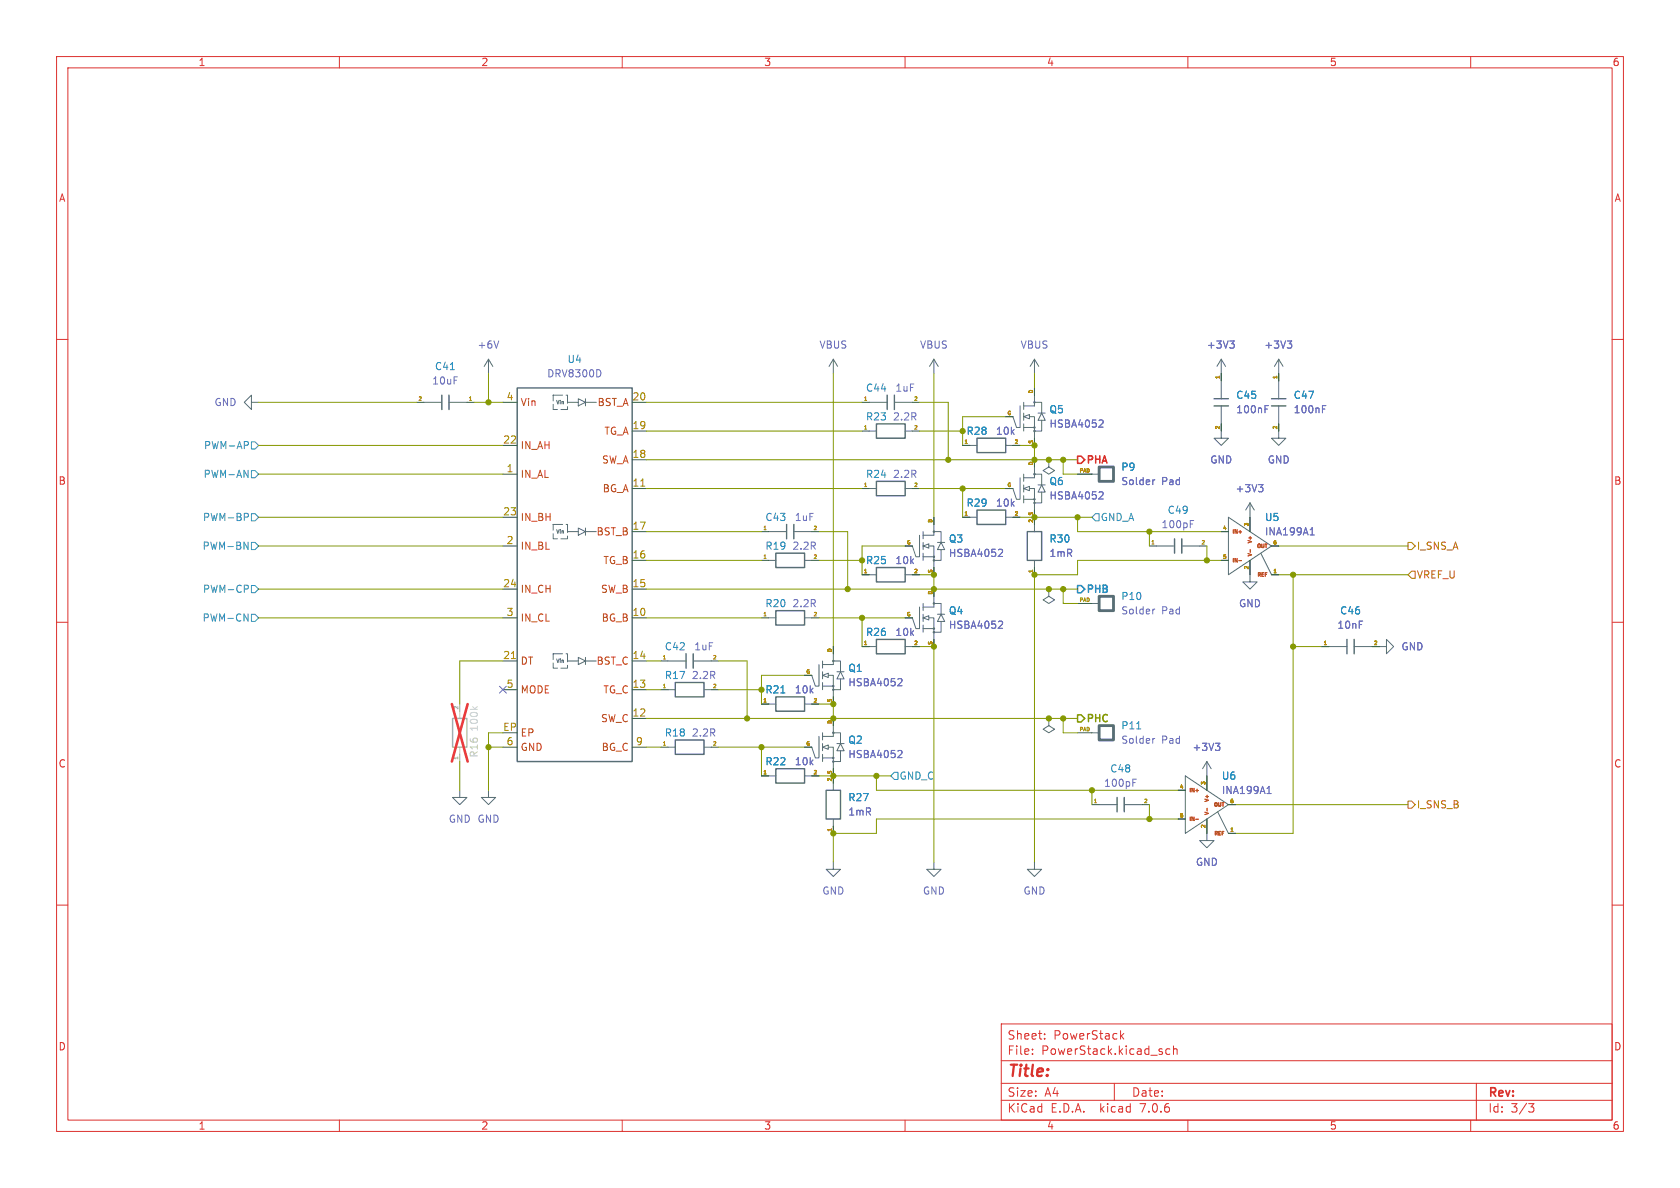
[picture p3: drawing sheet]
<svg xmlns="http://www.w3.org/2000/svg" width="297mm" height="210mm" viewBox="0 0 297 210" stroke-linecap="round" stroke-linejoin="round" font-family="sans-serif">
<g fill="none" stroke="#dc322f" stroke-width=".18">
<path d="M10 10h277v190h-277zM12 12h273v186h-273zM60 10v2M110 10v2M160 10v2M210 10v2M260 10v2M10 60h2M285 60h2M10 110h2M285 110h2M10 160h2"/>
<path d="M285 160h2M60 198v2M110 198v2M160 198v2M177 194.5h108M177 191.5h108M177 187.5h108M177 181h108v17h-108zM182.5 186.3v.1M182.5 185.5v.1M184.7 183.6v.1M184.7 182.8v.1"/>
<path d="M197 191.5v3M198.2 183.1l.5 .6M198.7 182.7l-.6 .6M206.8 185.5l-.4-.1-.3 .3v.4l.1 .2h.6M207.5 185.5l.2-.1 .3 .1 .1 .9M207.5 184.9v1.5M210 198v2M260 198v2M261 191.5v6.5M270.2 195.1h1l-.5 .6 .4 .1 .1 .5-.3 .3h-.4"/>
</g>
<g fill="none" stroke="#586e75" stroke-width=".18">
<path d="M44.4 71.1v-1.2l-1.2 1.2 1.2 1.3v-1.3h1.3M74.9 71.1h3.2M79.4 71.1h3.1M86.4 63.5l-.8 1.3M86.4 63.5v2.5M86.4 63.5l.7 1.3M100.3 71.1h1.9M102.2 70.5l1.3 .6-1.3 .7zM103.5 71.1h1.9M103.5 70.5v1.3M147.3 63.5v2.5M147.3 63.5l-.7 1.3"/>
<path d="M147.3 63.5l.8 1.3M153.7 71.1h3.1M153.7 76.2h1.2M158.1 71.1h3.2M160 76.2h1.3M165.1 63.5l-.8 1.3M165.1 63.5v2.5M165.1 63.5l.8 1.3M171.4 78.7h1.3M177.8 78.7h1.3M180.3 71.8v3.8h-.6l-.6-1.9M181 73.7l1-.4v.7z"/>
<path d="M181 75.6h1.9M181 71.1v1.3M181 73v1.3M181 74.9v1.3M182 73.7h.9v1.9M182.9 71.1h1.2v1.9M182.9 63.5v2.5M182.9 69.9v1.9h-1.9M182.9 75.6v1.9M182.9 63.5l-.8 1.3M182.9 63.5l.7 1.3M183.5 73h1.3"/>
<path d="M184.1 74.3v1.9h-1.2M184.1 73l.7 1.3h-1.3zM215.9 76.2v1.3h1.3l-1.3 1.2-1.3-1.2h1.3M215.9 63.5l-.8 1.3M215.9 63.5v2.5M215.9 67.3v3.2M215.9 71.8v3.1M215.9 63.5l.8 1.3M226.1 76.2v1.3h1.2l-1.2 1.2-1.3-1.2h1.3M226.1 63.5l-.8 1.3M226.1 63.5v2.5M226.1 67.3v3.2"/>
<path d="M226.1 71.8v3.1M226.1 63.5l.7 1.3M100.3 94h1.9M102.2 93.3l1.3 .7-1.3 .6zM103.5 94h1.9M103.5 93.3v1.3M135.9 94h3.2M135.9 99.1h1.3M140.3 94h3.2M142.2 99.1h1.3M153.7 86.4h1.2M160 86.4h1.3"/>
<path d="M162.6 94.6v3.8h-.7l-.6-1.9M163.2 96.5l1-.4v.8zM163.2 98.4h1.9M163.2 94v1.3M163.2 95.9v1.3M163.2 97.8v1.3M164.2 96.5h.9v1.9M165.1 94h1.3v1.9M165.1 92.7v1.9h-1.9M165.1 98.4v1.9M165.7 95.9h1.3M166.4 97.2v1.9h-1.3"/>
<path d="M166.4 95.9l.6 1.3h-1.3zM171.4 91.4h1.3M177.8 91.4h1.3M180.3 84.5v3.8h-.6l-.6-1.9M181 86.4l1-.4v.7zM181 83.8v1.3M181 85.7v1.3M181 87.6v1.3M181 88.3h1.9M182 86.4h.9v1.9M182.9 83.8h1.2v1.9M182.9 82.6v1.9h-1.9"/>
<path d="M182.9 88.3v1.9M182.9 92.7v1.3M182.9 99.1v1.2M183.5 85.7h1.3M184.1 87v1.9h-1.2M184.1 85.7l.7 1.3h-1.3zM185.4 81.3v1.3l1 .6-1 .6-1-.6 1-.6M193 83.8h1.3M204.5 96.5h3.1M208.9 96.5h3.2M217.2 91.4l7.6 5.1-7.6 5.1zM221 88.9l-.8 1.3"/>
<path d="M221 88.9v2.5M221 88.9l.7 1.3M222.9 97.8l1.9 3.8M100.3 116.8h1.9M102.2 116.2l1.3 .6-1.3 .7zM103.5 116.8h1.9M103.5 116.2v1.3M118.1 116.8h3.2M122.6 116.8h3.1M135.9 109.2h1.3M142.2 109.2h1.3M144.8 117.5v3.8h-.7l-.6-1.9"/>
<path d="M145.4 119.4l1-.4v.8zM145.4 116.8v1.3M145.4 118.7v1.3M146.4 119.4h.9v1.9M147.3 116.8h1.3v1.9M147.3 115.6v1.9h-1.9M148 118.7h1.2M148.6 118.7l.6 1.3h-1.2zM153.7 114.3h1.2M153.7 101.6h1.2M160 114.3h1.3M160 101.6h1.3"/>
<path d="M162.6 107.3v3.8h-.7l-.6-1.9M163.2 109.2l1-.4v.8zM163.2 106.7v1.3M163.2 108.6v1.3M163.2 110.5v1.3M163.2 111.1h1.9M164.2 109.2h.9v1.9M165.1 106.7h1.3v1.9M165.1 105.4v1.9h-1.9M165.1 111.1v1.9M165.7 108.6h1.3M166.4 109.9v1.9h-1.3"/>
<path d="M166.4 108.6l.6 1.3h-1.3zM185.4 104.1v1.3l1 .6-1 .7-1-.7 1-.6M193 106.7h1.3M221 101.6v1.3h1.2l-1.2 1.2-1.3-1.2h1.3M234.9 114.3h3.2M239.4 114.3h3.2M243.8 114.3h1.3v-1.3l1.3 1.3-1.3 1.3v-1.3M81.3 139.7v1.3h1.2l-1.2 1.2-1.3-1.2h1.3M86.4 139.7v1.3h1.2l-1.2 1.2-1.3-1.2h1.3M118.1 132.1h1.3M118.1 121.9h1.3M124.5 132.1h1.2"/>
<path d="M124.5 121.9h1.2M135.9 124.5h1.3M135.9 137.2h1.3M142.2 124.5h1.3M142.2 137.2h1.3M144.8 130.2v3.8h-.7l-.6-1.9M145.4 132.1l1-.4v.8zM145.4 121.3h1.9M145.4 120.7v1.2M145.4 129.5v1.3M145.4 131.4v1.3M145.4 133.4v1.2"/>
<path d="M145.4 134h1.9M146.4 132.1h.9v1.9M147.3 129.5h1.3v1.9M147.3 121.3v1.9M147.3 128.3v1.9h-1.9M147.3 134v1.9M147.3 138.4v1.3M148 131.4h1.2M148.6 120v1.9h-1.3M148.6 132.7v1.9h-1.3M148.6 131.4l.6 1.3h-1.2zM185.4 127v1.3l1 .6-1 .6-1-.6 1-.6"/>
<path d="M193 129.5h1.3M209.5 137.2l7.7 5-7.7 5.1zM213.4 134.6l-.8 1.3M213.4 134.6v2.6M213.4 134.6l.7 1.3M147.3 152.4v1.3h1.3l-1.3 1.2-1.3-1.2h1.3M147.3 144.8v1.3M165.1 152.4v1.3h1.3l-1.3 1.2-1.3-1.2h1.3M182.9 152.4v1.3h1.2l-1.2 1.2-1.3-1.2h1.3M194.3 142.2h3.2M198.8 142.2h3.1M213.4 147.3v1.3h1.2l-1.2 1.3-1.3-1.3h1.3"/>
<path d="M215.3 143.5l1.9 3.8"/>
</g>
<g fill="none" stroke="#6c71c4" stroke-width=".18">
<path d="M88.2 60.3l-.4 1.2M106.1 65.5l.1 .4-.1 .5M194.5 74.2l.4 .1 .1 .3-.8 .9h.8M217.4 60.3h.8l-.4 .5M218 60.8l.2 .2v.3l-.2 .2M223.6 72.3h.5M223.6 71.7h.6M227.6 60.3h.8l-.5 .5M228.1 60.8l.3 .2v.3l-.3 .2M233.8 72.3h.4M233.8 71.7h.6M176.7 97.1l.4 .1 .1 .3-.7 .9h.7"/>
<path d="M194.5 86.9l.4 .1 .1 .3-.8 .9h.8M204.2 84.8l-.3 .1M210.4 92.6h.5M210.4 92h.6M222.5 85.7h.8l-.4 .5M223 86.2l.3 .2v.3l-.3 .2M231.6 94.6h.7M231.9 93.5l.1-.2v1.3M158.9 120h.4l.2 .3-.8 .9h.8M176.7 109.8l.4 .1 .1 .3-.7 .9h.7M204.2 107.7l-.3 .1M88.3 121.3l1.2 1.2"/>
<path d="M89.5 121.3l-1.2 1.2M158.9 132.7h.4l.2 .3-.8 .9h.8M200.3 138.3h.4M200.3 137.7h.6M204.2 130.5l-.3 .2M214.9 131.4h.8l-.5 .5M215.4 131.9l.3 .2v.3l-.3 .3M224.2 139.2l.2-.2v1.3M224 140.3h.7"/>
</g>
<g fill="none" stroke="#586e75" stroke-width=".25">
<path d="M78.1 69.9v2.5M79.4 69.9v2.5M91.4 68.6h20.4v66h-20.4zM154.9 74.9h5.1v2.6h-5.1zM156.8 69.9v2.5M158.1 69.9v2.5M172.7 77.5h5.1v2.5h-5.1zM214.6 70.5h2.6M214.6 71.8h2.6M224.8 70.5h2.5M224.8 71.8h2.5M137.2 97.8h5v2.5h-5z"/>
<path d="M139.1 92.7v2.6M140.3 92.7v2.6M154.9 85.1h5.1v2.5h-5.1zM172.7 90.2h5.1v2.5h-5.1zM181.6 94h2.5v5.1h-2.5zM207.6 95.3v2.5M208.9 95.3v2.5M121.3 115.6v2.5M122.6 115.6v2.5M137.2 108h5v2.5h-5zM154.9 113h5.1v2.6h-5.1zM154.9 100.3h5.1v2.6h-5.1z"/>
<path d="M238.1 113v2.6M239.4 113v2.6M119.4 130.8h5.1v2.6h-5.1zM119.4 120.7h5.1v2.5h-5.1zM137.2 123.2h5v2.5h-5zM137.2 135.9h5v2.5h-5zM146 139.7h2.6v5.1h-2.6zM197.5 141v2.5M198.8 141v2.5"/>
</g>
<g fill="none" stroke="#2f5d43" stroke-width=".18">
<path d="M73.7 71.1h1.2M82.5 71.1h1.3M88.9 78.7h2.5M88.9 71.1h2.5M111.8 76.2h2.5M111.8 71.1h2.5M152.4 76.2h1.3M152.4 71.1h1.3M161.3 76.2h1.3M161.3 71.1h1.3M170.2 78.7h1.2M177.8 73.7h1.3"/>
<path d="M179.1 78.7h1.2M182.9 68.6v1.3M182.9 77.5v1.2M215.9 66v1.3M215.9 74.9v1.3M226.1 66v1.3M226.1 74.9v1.3M88.9 96.5h2.5M88.9 91.4h2.5M88.9 83.8h2.5M111.8 94h2.5M111.8 99.1h2.5"/>
<path d="M111.8 86.4h2.5M111.8 81.3h2.5M134.6 94h1.3M134.6 99.1h1.3M143.5 94h1.3M143.5 99.1h1.3M152.4 86.4h1.3M160 96.5h1.3M161.3 86.4h1.3M165.1 91.4v1.3M170.2 91.4h1.2M177.8 86.4h1.3"/>
<path d="M179.1 91.4h1.2M182.9 81.3v1.3M182.9 90.2v2.5M185.4 81.3h.1M190.5 83.8h2.5M203.2 96.5h1.3M212.1 96.5h1.3M215.9 94h1.3M215.9 99.1h1.3M221 91.4v2.6M221 99.1v2.5M224.8 96.5h1.3"/>
<path d="M88.9 109.2h2.5M88.9 116.8h2.5M88.9 104.1h2.5M111.8 109.2h2.5M111.8 116.8h2.5M111.8 104.1h2.5M116.8 116.8h1.3M125.7 116.8h1.3M134.6 109.2h1.3M142.2 119.4h1.3M143.5 109.2h1.3M147.3 114.3v1.3"/>
<path d="M152.4 114.3h1.3M152.4 101.6h1.3M160 109.2h1.3M161.3 114.3h1.3M161.3 101.6h1.3M165.1 100.3v1.3M165.1 104.1v1.3M165.1 113v1.3M182.9 100.3v1.3M185.4 104.1h.1M190.5 106.7h2.5M224.8 101.6h1.3"/>
<path d="M233.7 114.3h1.2M242.6 114.3h1.2M88.9 132.1h2.5M88.9 121.9h2.5M111.8 132.1h2.5M111.8 127h2.5M111.8 121.9h2.5M116.8 132.1h1.3M116.8 121.9h1.3M125.7 132.1h1.3M125.7 121.9h1.3M134.6 124.5h1.3"/>
<path d="M134.6 137.2h1.3M142.2 132.1h1.3M143.5 124.5h1.3M143.5 137.2h1.3M147.3 123.2v1.3M147.3 127v1.3M147.3 135.9v2.5M185.4 127h.1M190.5 129.5h2.5M208.3 139.7h1.2M213.4 137.2v2.5M147.3 146.1v1.2"/>
<path d="M193 142.2h1.3M201.9 142.2h1.3M208.3 144.8h1.2M213.4 144.8v2.5M217.2 142.2h1.2M217.2 147.3h1.2"/>
</g>
<g fill="#586e75" stroke="#586e75" stroke-width=".18">
<circle cx="165.1" cy="99.1" r=".13"/>
<circle cx="165.1" cy="98.4" r=".13"/>
<circle cx="165.1" cy="94" r=".13"/>
<circle cx="165.1" cy="111.8" r=".13"/>
<circle cx="165.1" cy="111.1" r=".13"/>
<circle cx="165.1" cy="106.7" r=".13"/>
<circle cx="147.3" cy="121.9" r=".13"/>
<circle cx="147.3" cy="121.3" r=".13"/>
<circle cx="147.3" cy="116.8" r=".13"/>
<circle cx="182.9" cy="76.2" r=".13"/>
<circle cx="182.9" cy="75.6" r=".13"/>
<circle cx="182.9" cy="71.1" r=".13"/>
<circle cx="182.9" cy="88.9" r=".13"/>
<circle cx="182.9" cy="88.3" r=".13"/>
<circle cx="182.9" cy="83.8" r=".13"/>
<circle cx="147.3" cy="134.6" r=".13"/>
<circle cx="147.3" cy="134" r=".13"/>
<circle cx="147.3" cy="129.5" r=".13"/>
</g>
<path d="M79.6 65.3h.7M138 122.5h.8M201 128.8h.7" fill="none" stroke="#268bd2" stroke-width=".18"/>
<path d="M219 94h.5M219 99.1h.5M221 97.2v.4M211.4 139.7h.5M211.4 144.8h.5M213.4 142.9v.5" fill="none" stroke="#cb4b16" stroke-width=".18"/>
<path d="M194.3 82.6h2.5v2.5h-2.5zM194.3 105.4h2.5v2.6h-2.5zM194.3 128.3h2.5v2.5h-2.5z" fill="none" stroke="#586e75" stroke-width=".5"/>
<path d="M97.8 69.9h2.5v2.5h-2.5zM97.8 92.7h2.5v2.6h-2.5zM97.8 115.6h2.5v2.5h-2.5z" fill="none" stroke="#586e75" stroke-width=".18" stroke-dasharray="1.7 .6"/>
<path d="M113.3 85.9h.7M90.4 116.4h.7" fill="none" stroke="#b58900" stroke-width=".18"/>
<path d="M81.3 125.7v1.3M81.3 132.1v1.3" fill="none" stroke="#b3b3b3" stroke-width=".18"/>
<path d="M80 127h2.5v5.1h-2.5z" fill="none" stroke="#b3b3b3" stroke-width=".25"/>
<path d="M81.3 124.5v1.2M81.3 133.4v1.2" fill="none" stroke="#a3a3a3" stroke-width=".18"/>
<path d="M83.6 124.9l.4 .5M84.4 124.9l-.5 .4" fill="none" stroke="#cbcbcb" stroke-width=".18"/>
<path d="M79.9 124.5l2.8 10.1M82.7 124.5l-2.8 10.1" fill="none" stroke="#eb3a3d" stroke-width=".46"/>
<g fill="none" stroke="#2aa198" stroke-width=".18">
<path d="M43.7 78l.2 .3v.3l-.2 .1M44.4 78.1h.7l.6 .6-.6 .7h-.7zM43.1 83.1l.8 1.3v-1.3M43.1 95.8l.8 1.3v-1.3M43.2 90.7h.5l.2 .3-.1 .4h-.6M44.4 83.2h.7l.6 .6-.6 .7h-.7zM44.4 95.9h.7l.6 .6-.6 .7h-.7zM44.4 90.8h.7l.6 .6-.6 .7h-.7zM193.7 90.8h.6v1.3h-.6l-.7-.7zM43.1 108.5l.8 1.3v-1.3M43.7 103.4l.2 .3v.3l-.2 .1M44.4 103.5h.7l.6 .6-.6 .7h-.7z"/>
<path d="M44.4 108.6h.7l.6 .6-.6 .7h-.7zM158.1 136.5h.6v1.3h-.6l-.6-.6z"/>
</g>
<path d="M190.5 103.5h.6l.7 .6-.7 .7h-.6z" fill="none" stroke="#008484" stroke-width=".25"/>
<path d="M190.5 126.4h.6l.7 .6-.7 .6h-.6z" fill="none" stroke="#848400" stroke-width=".25"/>
<path d="M190.5 80.6h.6l.7 .7-.7 .6h-.6z" fill="none" stroke="#c20000" stroke-width=".25"/>
<path d="M248.9 95.9h.7l.6 .6-.6 .7h-.7zM249.6 101h.6v1.2h-.6l-.7-.6zM248.9 141.6h.7l.6 .6-.6 .7h-.7z" fill="none" stroke="#c60" stroke-width=".18"/>
<g fill="none" stroke="#859900" stroke-width=".18">
<path d="M45.7 78.7h43.2M45.7 71.1h28M83.8 71.1h5.1M86.4 66v5.1M114.3 76.2h38.1M114.3 71.1h38.1M147.3 66v48.3M162.6 76.2h7.6M162.6 71.1h5v10.2M165.1 66v25.4M177.8 73.7h-7.6v5M180.3 78.7h2.6v2.6"/>
<path d="M182.9 66v2.6M45.7 83.8h43.2M45.7 96.5h43.2M45.7 91.4h43.2M114.3 81.3h76.2M114.3 94h20.3M114.3 86.4h38.1M114.3 99.1h20.3M144.8 94h5.1v10.1M144.8 99.1h7.6M160 96.5h-7.6v5.1M162.6 86.4h15.2"/>
<path d="M170.2 86.4v5M180.3 91.4h12.7M188 81.3v2.5h2.5M190.5 91.4v2.6h25.4M203.2 94v2.5M213.4 96.5v2.6M215.9 99.1h-25.4v2.5h-7.6v50.8M226.1 96.5h22.8M45.7 104.1h43.2M45.7 109.2h43.2M88.9 116.8h-7.6v7.7M114.3 104.1h76.2"/>
<path d="M114.3 109.2h20.3M114.3 116.8h2.5M127 116.8h5.1v10.2M142.2 119.4h-7.6v5.1M144.8 109.2h15.2M152.4 109.2v5.1M162.6 101.6h2.5v2.5M162.6 114.3h2.5v38.1M188 104.1v2.6h2.5M226.1 101.6h22.8M228.6 101.6v45.7h-10.2M228.6 114.3h5.1"/>
<path d="M81.3 134.6v5.1M86.4 132.1h2.5M88.9 129.5h-2.5v10.2M114.3 127h76.2M114.3 132.1h2.5M114.3 121.9h2.5M127 132.1h15.2M127 121.9h7.6M134.6 132.1v5.1M144.8 137.2h12.7M144.8 124.5h2.5v2.5M154.9 137.2v2.5h53.4"/>
<path d="M188 127v2.5h2.5M193 139.7v2.5M203.2 142.2v2.6M208.3 144.8h-53.4v2.5h-7.6v5.1M218.4 142.2h30.5"/>
</g>
<g fill="#859900" stroke="#859900" stroke-width=".18">
<circle cx="182.9" cy="91.4" r=".46"/>
<circle cx="193" cy="139.7" r=".46"/>
<circle cx="190.5" cy="91.4" r=".46"/>
<circle cx="188" cy="104.1" r=".46"/>
<circle cx="188" cy="127" r=".46"/>
<circle cx="185.4" cy="127" r=".46"/>
<circle cx="203.2" cy="144.8" r=".46"/>
<circle cx="182.9" cy="101.6" r=".46"/>
<circle cx="185.4" cy="104.1" r=".46"/>
<circle cx="149.9" cy="104.1" r=".46"/>
<circle cx="152.4" cy="109.2" r=".46"/>
<circle cx="182.9" cy="78.7" r=".46"/>
<circle cx="170.2" cy="86.4" r=".46"/>
<circle cx="185.4" cy="81.3" r=".46"/>
<circle cx="182.9" cy="81.3" r=".46"/>
<circle cx="170.2" cy="76.2" r=".46"/>
<circle cx="167.6" cy="81.3" r=".46"/>
<circle cx="188" cy="81.3" r=".46"/>
<circle cx="86.4" cy="132.1" r=".46"/>
<circle cx="86.4" cy="71.1" r=".46"/>
<circle cx="165.1" cy="104.1" r=".46"/>
<circle cx="165.1" cy="114.3" r=".46"/>
<circle cx="147.3" cy="137.2" r=".46"/>
<circle cx="147.3" cy="147.3" r=".46"/>
<circle cx="165.1" cy="101.6" r=".46"/>
<circle cx="152.4" cy="99.1" r=".46"/>
<circle cx="154.9" cy="137.2" r=".46"/>
<circle cx="147.3" cy="124.5" r=".46"/>
<circle cx="147.3" cy="127" r=".46"/>
<circle cx="228.6" cy="101.6" r=".46"/>
<circle cx="213.4" cy="99.1" r=".46"/>
<circle cx="228.6" cy="114.3" r=".46"/>
<circle cx="203.2" cy="94" r=".46"/>
<circle cx="134.6" cy="121.9" r=".46"/>
<circle cx="132.1" cy="127" r=".46"/>
<circle cx="134.6" cy="132.1" r=".46"/>
</g>
<text font-size="2.8" fill="#dc322f" x="178" y="190.9">Title:</text>
<g font-size="2.1" fill="#dc322f">
<text x="178" y="184">Sheet:</text>
<text x="186.2" y="184">PowerStack</text>
<text x="178" y="186.7">File:</text>
<text x="184.1" y="186.7">PowerStack.kicad_sch</text>
<text x="178" y="196.9">KiCad</text>
<text x="178" y="194.1">Size:</text>
<text x="184.7" y="194.1">A4</text>
<text x="185.7" y="196.9">E.D.A.</text>
<text x="194.6" y="196.9">kicad</text>
<text x="200" y="194.1">Date:</text>
<text x="201.8" y="196.9">7.0.6</text>
<text x="263" y="194.3">Rev:</text>
<text x="263" y="196.9">Id:</text>
<text x="267.1" y="196.9">3/3</text>
</g>
<g font-size="1.8" fill="#dc322f">
<text x="35" y="11.9">1</text>
<text x="85" y="11.9">2</text>
<text x="135" y="11.9">3</text>
<text x="185" y="11.9">4</text>
<text x="235" y="11.9">5</text>
<text x="285" y="11.9">6</text>
<text x="10.3" y="35.9">A</text>
<text x="285.3" y="35.9">A</text>
<text x="10.3" y="85.9">B</text>
<text x="285.3" y="85.9">B</text>
<text x="10.3" y="135.9">C</text>
<text x="285.3" y="135.9">C</text>
<text x="10.3" y="185.9">D</text>
<text x="285.3" y="185.9">D</text>
<text x="35" y="199.9">1</text>
<text x="85" y="199.9">2</text>
<text x="135" y="199.9">3</text>
<text x="185" y="199.9">4</text>
<text x="235" y="199.9">5</text>
<text x="285" y="199.9">6</text>
</g>
<g font-size="1.8" fill="#268bd2">
<text x="76.8" y="65.6">C41</text>
<text x="100.2" y="64.4">U4</text>
<text x="153" y="69.4">C44</text>
<text x="218.4" y="70.7">C45</text>
<text x="228.6" y="70.7">C47</text>
<text x="153" y="74.5">R23</text>
<text x="170.8" y="77.1">R28</text>
<text x="185.4" y="73.3">Q5</text>
<text x="198.1" y="83.4">P9</text>
<text x="153" y="84.7">R24</text>
<text x="170.8" y="89.8">R29</text>
<text x="185.4" y="86">Q6</text>
<text x="135.2" y="92.3">C43</text>
<text x="206.3" y="91">C49</text>
<text x="223.5" y="92.3">U5</text>
<text x="135.2" y="97.4">R19</text>
<text x="153" y="99.9">R25</text>
<text x="167.6" y="96.1">Q3</text>
<text x="185.4" y="96.1">R30</text>
<text x="135.2" y="107.5">R20</text>
<text x="198.1" y="106.3">P10</text>
<text x="153" y="112.6">R26</text>
<text x="167.6" y="108.8">Q4</text>
<text x="236.8" y="108.8">C46</text>
<text x="117.4" y="115.2">C42</text>
<text x="149.9" y="119">Q1</text>
<text x="117.4" y="120.2">R17</text>
<text x="135.2" y="122.8">R21</text>
<text x="117.4" y="130.4">R18</text>
<text x="149.9" y="131.7">Q2</text>
<text x="198.1" y="129.1">P11</text>
<text x="135.2" y="135.5">R22</text>
<text x="196.2" y="136.8">C48</text>
<text x="149.9" y="141.8">R27</text>
<text x="215.9" y="138">U6</text>
</g>
<g font-size="1.8" fill="#6c71c4">
<text x="84.3" y="61.8">+6V</text>
<text x="144.8" y="61.8">VBUS</text>
<text x="162.5" y="61.8">VBUS</text>
<text x="180.3" y="61.8">VBUS</text>
<text x="213.3" y="61.8">+3V3</text>
<text x="223.4" y="61.8">+3V3</text>
<text x="37.8" y="72">GND</text>
<text x="76.3" y="68.2">10uF</text>
<text x="96.6" y="66.9">DRV8300D</text>
<text x="158.2" y="69.4">1uF</text>
<text x="157.8" y="74.5">2.2R</text>
<text x="176" y="77.1">10k</text>
<text x="185.4" y="75.8">HSBA4052</text>
<text x="218.4" y="73.3">100nF</text>
<text x="228.6" y="73.3">100nF</text>
<text x="213.9" y="82.1">GND</text>
<text x="224" y="82.1">GND</text>
<text x="157.8" y="84.7">2.2R</text>
<text x="176" y="89.8">10k</text>
<text x="185.4" y="88.5">HSBA4052</text>
<text x="198.1" y="86">Solder</text>
<text x="205.3" y="86">Pad</text>
<text x="218.3" y="87.2">+3V3</text>
<text x="140.4" y="92.3">1uF</text>
<text x="205.2" y="93.6">100pF</text>
<text x="223.5" y="94.8">INA199A1</text>
<text x="140" y="97.4">2.2R</text>
<text x="158.2" y="99.9">10k</text>
<text x="167.6" y="98.7">HSBA4052</text>
<text x="185.4" y="98.7">1mR</text>
<text x="140" y="107.5">2.2R</text>
<text x="218.9" y="107.5">GND</text>
<text x="158.2" y="112.6">10k</text>
<text x="167.6" y="111.4">HSBA4052</text>
<text x="198.1" y="108.8">Solder</text>
<text x="205.3" y="108.8">Pad</text>
<text x="236.3" y="111.4">10nF</text>
<text x="122.6" y="115.2">1uF</text>
<text x="247.7" y="115.2">GND</text>
<text x="122.2" y="120.2">2.2R</text>
<text x="140.4" y="122.8">10k</text>
<text x="149.9" y="121.5">HSBA4052</text>
<text x="122.2" y="130.4">2.2R</text>
<text x="198.1" y="131.7">Solder</text>
<text x="205.3" y="131.7">Pad</text>
<text x="140.4" y="135.5">10k</text>
<text x="149.9" y="134.2">HSBA4052</text>
<text x="210.7" y="132.9">+3V3</text>
<text x="195.1" y="139.3">100pF</text>
<text x="215.9" y="140.6">INA199A1</text>
<text x="79.2" y="145.6">GND GND</text>
<text x="149.9" y="144.4">1mR</text>
<text x="211.3" y="153.3">GND</text>
<text x="145.3" y="158.3">GND</text>
<text x="163.1" y="158.3">GND</text>
<text x="180.8" y="158.3">GND</text>
</g>
<g font-size="1.8" fill="#b58900">
<text x="89.5" y="70.9">4</text>
<text x="111.7" y="70.9">20</text>
<text x="111.7" y="75.9">19</text>
<text x="88.9" y="78.5">22</text>
<text x="89.5" y="83.6">1</text>
<text x="111.7" y="81">18</text>
<text x="111.7" y="86.1">11</text>
<text x="88.9" y="91.2">23</text>
<text x="111.7" y="93.7">17</text>
<text x="89.5" y="96.3">2</text>
<text x="111.7" y="98.8">16</text>
<text x="88.9" y="103.9">24</text>
<text x="111.7" y="103.9">15</text>
<text x="89.5" y="109">3</text>
<text x="111.7" y="109">10</text>
<text x="88.9" y="116.6">21</text>
<text x="111.7" y="116.6">14</text>
<text x="89.5" y="121.7">5</text>
<text x="111.7" y="121.7">13</text>
<text x="88.9" y="129.3">EP</text>
<text x="89.5" y="131.8">6</text>
<text x="111.7" y="126.7">12</text>
<text x="112.3" y="131.8">9</text>
</g>
<g font-size="1.8" fill="#cb4b16">
<text x="91.9" y="72">Vin</text>
<text x="105.5" y="72">BST_A</text>
<text x="106.8" y="77.1">TG_A</text>
<text x="91.9" y="79.6">IN_AH</text>
<text x="106.3" y="82.1">SW_A</text>
<text x="91.9" y="84.7">IN_AL</text>
<text x="106.5" y="87.2">BG_A</text>
<text x="91.9" y="92.3">IN_BH</text>
<text x="105.4" y="94.8">BST_B</text>
<text x="91.9" y="97.4">IN_BL</text>
<text x="106.6" y="99.9">TG_B</text>
<text x="91.9" y="105">IN_CH</text>
<text x="106.2" y="105">SW_B</text>
<text x="91.9" y="110.1">IN_CL</text>
<text x="106.3" y="110.1">BG_B</text>
<text x="91.9" y="117.7">DT</text>
<text x="105.4" y="117.7">BST_C</text>
<text x="91.9" y="122.8">MODE</text>
<text x="106.6" y="122.8">TG_C</text>
<text x="91.9" y="130.4">EP</text>
<text x="106.2" y="127.9">SW_C</text>
<text x="91.9" y="132.9">GND</text>
<text x="106.3" y="132.9">BG_C</text>
</g>
<g font-size="1.8" fill="#2aa198">
<text x="36" y="79.6">PWM-AP</text>
<text x="35.9" y="84.7">PWM-AN</text>
<text x="35.8" y="92.3">PWM-BP</text>
<text x="194.5" y="92.3">GND_A</text>
<text x="35.7" y="97.4">PWM-BN</text>
<text x="35.8" y="105">PWM-CP</text>
<text x="35.7" y="110.1">PWM-CN</text>
<text x="158.9" y="138">GND_C</text>
</g>
<text font-size="1.8" fill="#c20000" x="192" y="82.3">PHA</text>
<g font-size="1.8" fill="#c60">
<text x="250.4" y="97.4">I_SNS_A</text>
<text x="250.4" y="102.5">VREF_U</text>
<text x="250.4" y="143.1">I_SNS_B</text>
</g>
<text font-size="1.8" fill="#008484" x="192" y="105.2">PHB</text>
<text font-size="1.8" fill="#cbcbcb" x="84.7" y="129.4" transform="rotate(-90 84.7 129.4)">100k</text>
<text font-size="1.8" fill="#848400" x="192" y="128">PHC</text>
<text font-size="1.8" fill="#bdbdbd" x="84.7" y="134" transform="rotate(-90 84.7 134)">R16</text>
<g font-size=".9" fill="#b58900">
<text x="73.9" y="70.9">2</text>
<text x="82.8" y="70.9">1</text>
<text x="152.6" y="70.9">1</text>
<text x="161.5" y="70.9">2</text>
<text x="182.6" y="69.7" transform="rotate(-90 182.6 69.7)">D</text>
<text x="215.6" y="67.1" transform="rotate(-90 215.6 67.1)">1</text>
<text x="225.8" y="67.1" transform="rotate(-90 225.8 67.1)">1</text>
<text x="152.6" y="75.9">1</text>
<text x="161.5" y="75.9">2</text>
<text x="178" y="73.4">G</text>
<text x="215.6" y="76" transform="rotate(-90 215.6 76)">2</text>
<text x="225.8" y="76" transform="rotate(-90 225.8 76)">2</text>
<text x="170.4" y="78.5">1</text>
<text x="179.3" y="78.5">2</text>
<text x="182.6" y="82.4" transform="rotate(-90 182.6 82.4)">D</text>
<text x="182.6" y="78.5" transform="rotate(-90 182.6 78.5)">S</text>
<text x="190.7" y="83.6">PAD</text>
<text x="152.6" y="86.1">1</text>
<text x="161.5" y="86.1">2</text>
<text x="178" y="86.1">G</text>
<text x="134.8" y="93.7">1</text>
<text x="143.7" y="93.7">2</text>
<text x="164.8" y="92.5" transform="rotate(-90 164.8 92.5)">D</text>
<text x="170.4" y="91.2">1</text>
<text x="179.3" y="91.2">2</text>
<text x="182.6" y="92.5" transform="rotate(-90 182.6 92.5)">2</text>
<text x="182.6" y="91.2" transform="rotate(-90 182.6 91.2)">S</text>
<text x="216.1" y="93.7">4</text>
<text x="220.7" y="93.1" transform="rotate(-90 220.7 93.1)">3</text>
<text x="134.8" y="98.8">1</text>
<text x="143.7" y="98.8">2</text>
<text x="152.6" y="101.3">1</text>
<text x="160.2" y="96.3">G</text>
<text x="161.5" y="101.3">2</text>
<text x="164.8" y="101.4" transform="rotate(-90 164.8 101.4)">S</text>
<text x="182.6" y="101.4" transform="rotate(-90 182.6 101.4)">1</text>
<text x="203.4" y="96.3">1</text>
<text x="212.3" y="96.3">2</text>
<text x="216.1" y="98.8">5</text>
<text x="220.7" y="100.8" transform="rotate(-90 220.7 100.8)">2</text>
<text x="225" y="101.3">1</text>
<text x="225" y="96.3">6</text>
<text x="164.8" y="105.2" transform="rotate(-90 164.8 105.2)">D</text>
<text x="190.7" y="106.4">PAD</text>
<text x="134.8" y="109">1</text>
<text x="143.7" y="109">2</text>
<text x="160.2" y="109">G</text>
<text x="117" y="116.6">1</text>
<text x="125.9" y="116.6">2</text>
<text x="142.4" y="119.1">G</text>
<text x="147.1" y="115.4" transform="rotate(-90 147.1 115.4)">D</text>
<text x="152.6" y="114">1</text>
<text x="161.5" y="114">2</text>
<text x="164.8" y="114.1" transform="rotate(-90 164.8 114.1)">S</text>
<text x="233.9" y="114">1</text>
<text x="242.8" y="114">2</text>
<text x="117" y="121.7">1</text>
<text x="125.9" y="121.7">2</text>
<text x="134.8" y="124.2">1</text>
<text x="143.7" y="124.2">2</text>
<text x="147.1" y="124.3" transform="rotate(-90 147.1 124.3)">S</text>
<text x="117" y="131.8">1</text>
<text x="125.9" y="131.8">2</text>
<text x="142.4" y="131.8">G</text>
<text x="147.1" y="128.1" transform="rotate(-90 147.1 128.1)">D</text>
<text x="190.7" y="129.3">PAD</text>
<text x="134.8" y="136.9">1</text>
<text x="143.7" y="136.9">2</text>
<text x="147.1" y="137" transform="rotate(-90 147.1 137)">S</text>
<text x="147.1" y="138.2" transform="rotate(-90 147.1 138.2)">2</text>
<text x="193.2" y="142">1</text>
<text x="202.1" y="142">2</text>
<text x="208.5" y="139.4">4</text>
<text x="213.1" y="138.9" transform="rotate(-90 213.1 138.9)">3</text>
<text x="217.4" y="142">6</text>
<text x="147.1" y="147.1" transform="rotate(-90 147.1 147.1)">1</text>
<text x="208.5" y="144.5">5</text>
<text x="213.1" y="146.5" transform="rotate(-90 213.1 146.5)">2</text>
<text x="217.4" y="147.1">1</text>
</g>
<g font-size=".9" fill="#586e75">
<text x="98.2" y="71.7">Vin</text>
<text x="98.2" y="94.5">Vin</text>
<text x="98.2" y="117.4">Vin</text>
</g>
<g font-size=".9" fill="#cb4b16">
<text x="217.8" y="94.5">IN+</text>
<text x="217.8" y="99.6">IN-</text>
<text x="221.5" y="98.4" transform="rotate(-90 221.5 98.4)">V-</text>
<text x="221.5" y="96.2" transform="rotate(-90 221.5 96.2)">V+</text>
<text x="222.1" y="97">OUT</text>
<text x="222.1" y="102.1">REF</text>
<text x="210.2" y="140.2">IN+</text>
<text x="213.9" y="141.9" transform="rotate(-90 213.9 141.9)">V+</text>
<text x="214.5" y="142.7">OUT</text>
<text x="210.2" y="145.3">IN-</text>
<text x="213.9" y="144.1" transform="rotate(-90 213.9 144.1)">V-</text>
<text x="214.5" y="147.8">REF</text>
</g>
<g font-size=".9" fill="#adadad">
<text x="81" y="125.5" transform="rotate(-90 81 125.5)">2</text>
<text x="81" y="134.4" transform="rotate(-90 81 134.4)">1</text>
</g>
</svg>
